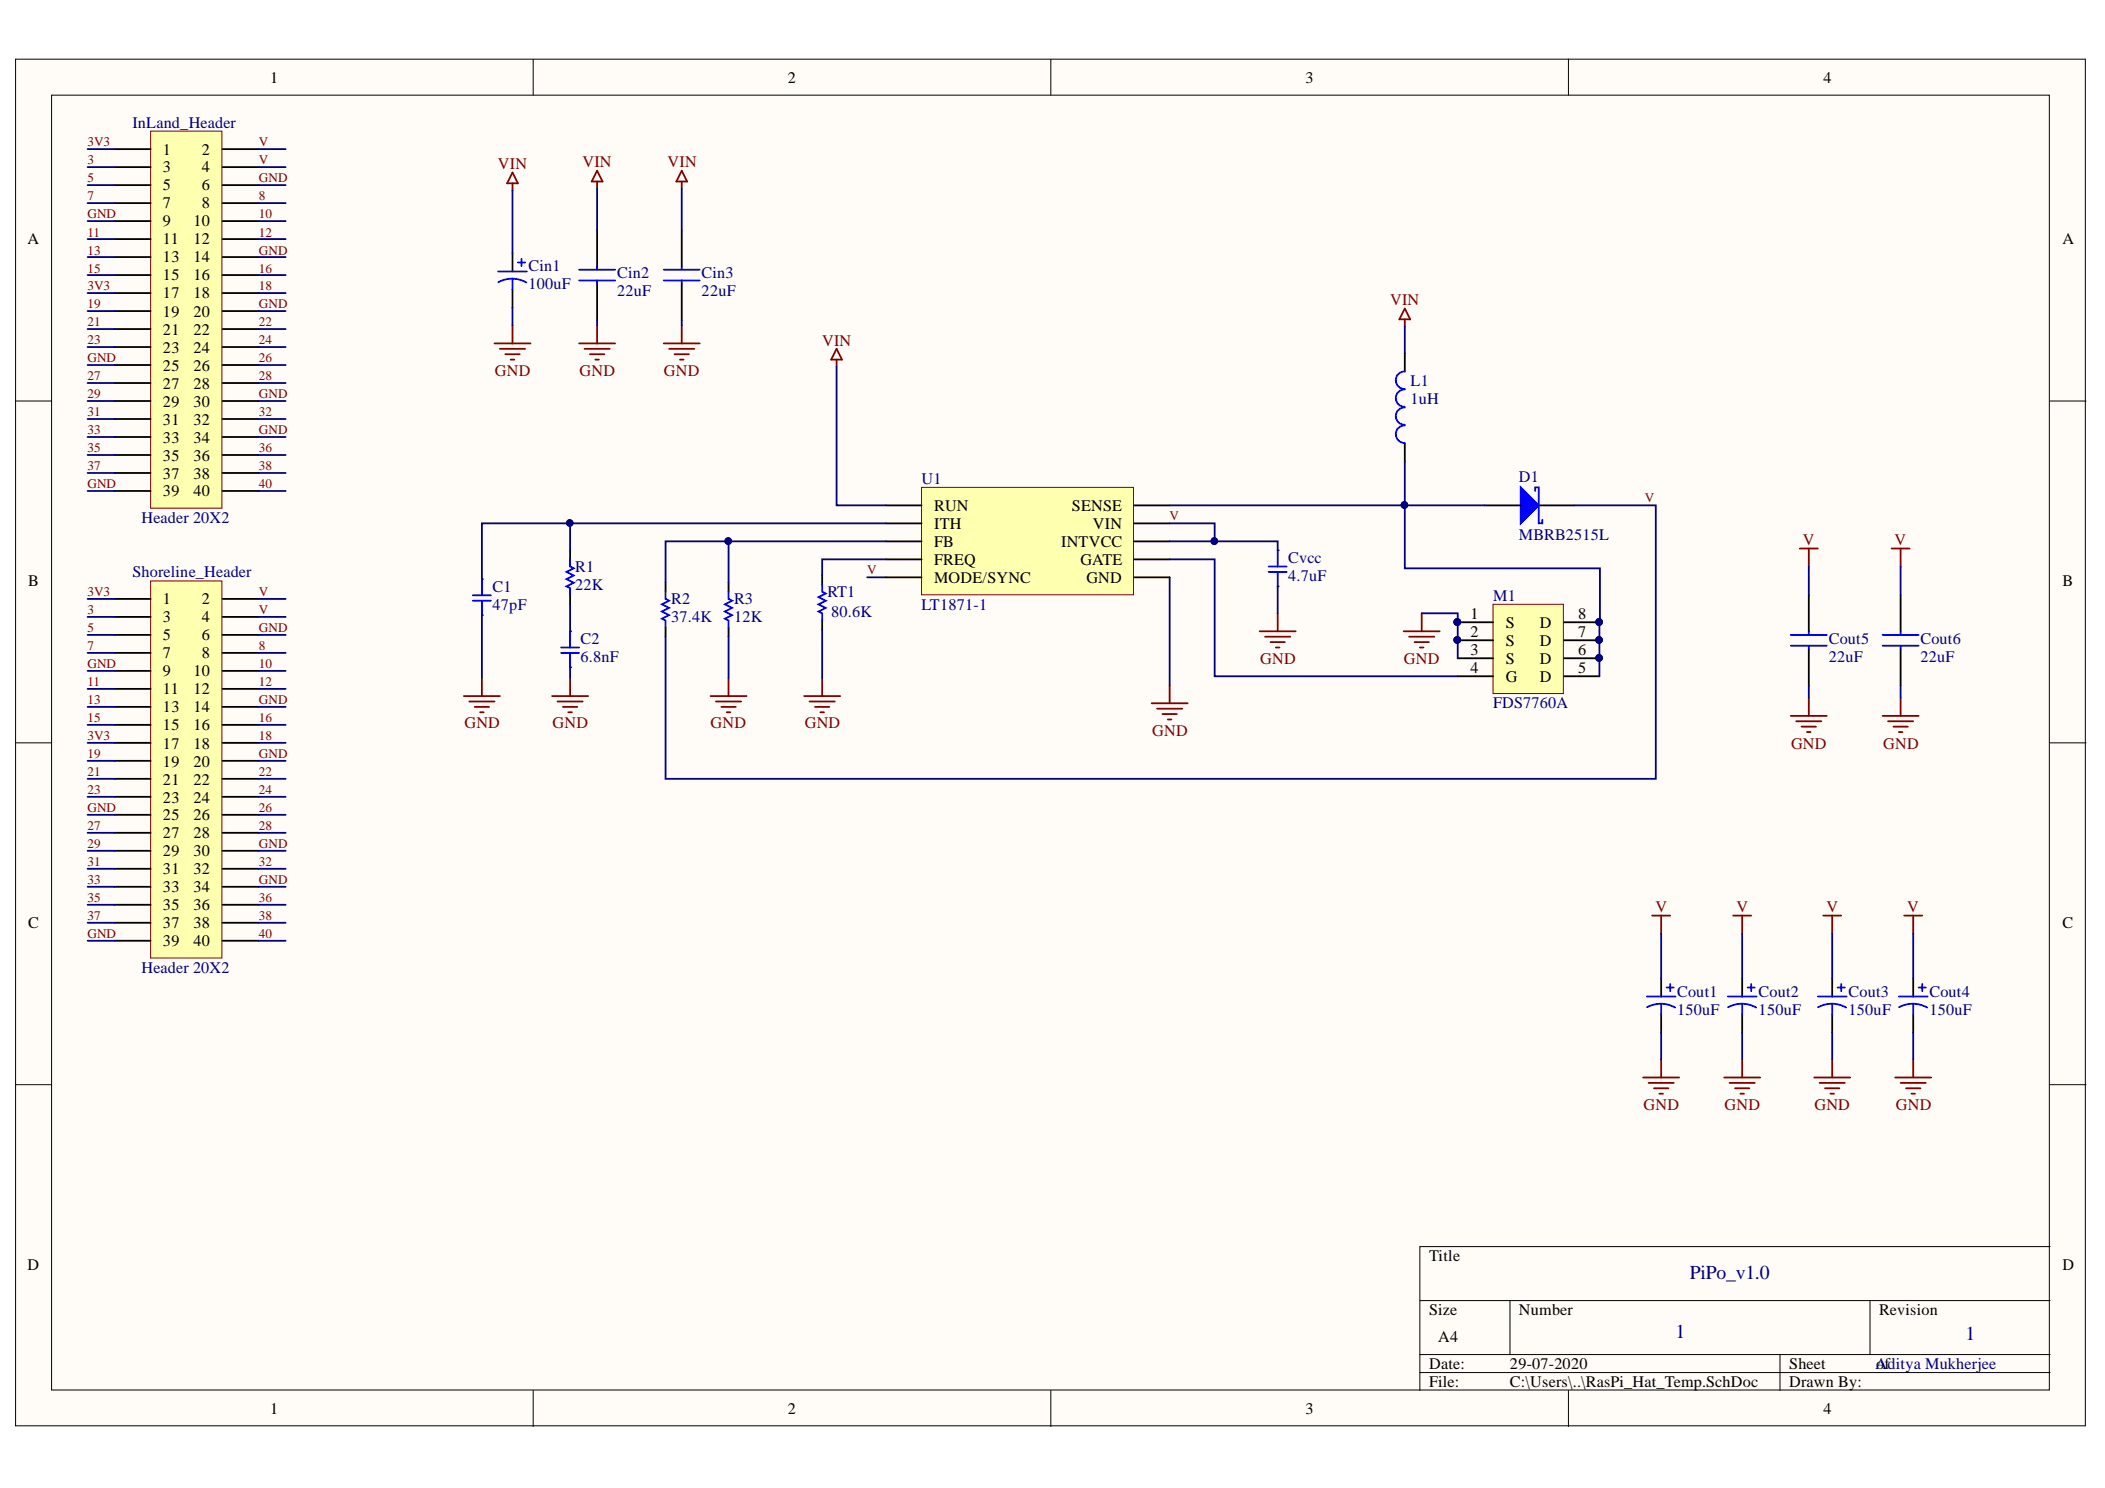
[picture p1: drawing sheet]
<svg xmlns="http://www.w3.org/2000/svg" width="297mm" height="210mm" viewBox="0 0 297 210" stroke-linecap="round" stroke-linejoin="round" font-family="sans-serif">
<g fill="#fffcf8" stroke="#000" stroke-width=".14">
<path d="M2.2 8.3h292.1v192.8h-292.1z"/>
<path d="M7.3 13.4h281.9v182.7h-281.9z"/>
</g>
<g fill="none" stroke="#000" stroke-width=".14">
<path d="M75.2 8.3v5.1M148.3 8.3v5.1M221.3 8.3v5.1M2.2 56.6h5.1M289.3 56.6h5.1M2.2 104.8h5.1M289.3 104.8h5.1M2.2 153h5.1M289.3 153h5.1M289.3 175.9h-88.9v20.3M75.2 196.2v5M148.3 196.2v5"/>
<path d="M200.4 183.5h88.9M200.4 191.1h88.9M200.4 193.6h88.9M213.1 183.5v7.6M221.3 196.2v5M251.2 191.1v5.1M263.9 183.5v7.6"/>
</g>
<path d="M21.3 18.5h10v53.2h-10z" fill="#ffffb0" stroke="#800000" stroke-width=".14"/>
<g fill="none" stroke="#000" stroke-width=".25">
<path d="M16.2 21h5.1M16.2 23.6h5.1M16.2 26.1h5.1M16.2 28.7h5.1M16.2 31.2h5.1M16.2 33.7h5.1M16.2 36.3h5.1M16.2 38.8h5.1M31.4 21h5.1M31.4 23.6h5.1M31.4 26.1h5.1M31.4 28.7h5.1"/>
<path d="M31.4 31.2h5.1M31.4 33.7h5.1M31.4 36.3h5.1M31.4 38.8h5.1M16.2 41.3h5.1M16.2 43.9h5.1M16.2 46.4h5.1M16.2 49h5.1M16.2 51.5h5.1M16.2 54h5.1M16.2 56.6h5.1M16.2 59.1h5.1"/>
<path d="M31.4 41.3h5.1M31.4 43.9h5.1M31.4 46.4h5.1M31.4 49h5.1M31.4 51.5h5.1M31.4 54h5.1M31.4 56.6h5.1M31.4 59.1h5.1M16.2 61.6h5.1M16.2 64.2h5.1M16.2 66.7h5.1M16.2 69.3h5.1"/>
<path d="M31.4 61.6h5.1M31.4 64.2h5.1M31.4 66.7h5.1M31.4 69.3h5.1"/>
</g>
<path d="M21.3 81.9h10v53.2h-10z" fill="#ffffb0" stroke="#800000" stroke-width=".14"/>
<g fill="none" stroke="#000" stroke-width=".25">
<path d="M16.2 84.5h5.1M16.2 87h5.1M16.2 89.6h5.1M16.2 92.1h5.1M16.2 94.6h5.1M16.2 97.2h5.1M16.2 99.7h5.1M31.4 84.5h5.1M31.4 87h5.1M31.4 89.6h5.1M31.4 92.1h5.1M31.4 94.6h5.1"/>
<path d="M31.4 97.2h5.1M31.4 99.7h5.1M16.2 102.3h5.1M16.2 104.8h5.1M16.2 107.3h5.1M16.2 109.9h5.1M16.2 112.4h5.1M16.2 114.9h5.1M16.2 117.5h5.1M31.4 102.3h5.1M31.4 104.8h5.1M31.4 107.3h5.1"/>
<path d="M31.4 109.9h5.1M31.4 112.4h5.1M31.4 114.9h5.1M31.4 117.5h5.1M16.2 120h5.1M16.2 122.6h5.1M16.2 125.1h5.1M16.2 127.6h5.1M16.2 130.2h5.1M16.2 132.7h5.1M31.4 120h5.1M31.4 122.6h5.1"/>
<path d="M31.4 125.1h5.1M31.4 127.6h5.1M31.4 130.2h5.1M31.4 132.7h5.1"/>
</g>
<path d="M130 68.8h29.9v15.1h-29.9z" fill="#ffffb0" stroke="#800000" stroke-width=".14"/>
<path d="M125 71.3h5M125 73.8h5M125 76.4h5M125 78.9h5M160 71.3h5.1M160 73.8h5.1M160 76.4h5.1M160 78.9h5.1M125 81.4h5M160 81.4h5.1" fill="none" stroke="#000" stroke-width=".25"/>
<path d="M210.7 85.2h9.9v12.6h-9.9z" fill="#ffffb0" stroke="#800000" stroke-width=".14"/>
<g fill="none" stroke="#000" stroke-width=".25">
<path d="M72.3 35.8v2.5M72.3 40.8v2.6M180.3 77.6h.1M217.1 71.3h5.1M180.3 82.7h.1M205.7 87.8h5M205.7 90.3h5M205.7 92.9h5M205.7 95.4h5M220.7 87.8h5M220.7 90.3h5M220.7 92.9h5"/>
<path d="M220.7 95.4h5"/>
</g>
<g fill="#000080" stroke="#000080" stroke-width=".14">
<circle cx="205.6" cy="87.7" r=".47"/>
<circle cx="205.6" cy="90.3" r=".46"/>
<circle cx="225.6" cy="92.8" r=".46"/>
<circle cx="225.6" cy="90.3" r=".46"/>
<circle cx="225.6" cy="87.7" r=".46"/>
</g>
<g fill="none" stroke="#800000" stroke-width=".25">
<path d="M72.3 25.9v1M72.3 24.3l.8 1.6h-1.5zM69.8 48.4h5.1M70.5 49.2h3.6M71.3 50h2M72.1 50.7h.5M72.3 45.9v2.5M162.5 99.2h5.1M163.3 100h3.5M165.1 96.7v2.5M177.8 89.1h5M178.5 89.8h3.6"/>
<path d="M179.3 90.6h2M180 91.3h.5M180.3 86.5v2.6M198.1 89.1h5.1M198.8 89.8h3.6M199.6 90.6h2M200.4 91.3h.5M200.6 86.5v2.6M164 100.7h2.1M164.8 101.5h.5"/>
</g>
<path d="M70.3 38.3h4.1M72.3 39.3l1.2 .2 .8 .4M72.3 39.3l-.8 .1-1.2 .4M72.3 39.3v1.5M73.1 37h1M73.6 36.5v1M179 79.9h2.6M180.3 77.6v2.3M179 80.7h2.6M180.3 80.7v2" fill="none" stroke="#00f" stroke-width=".25"/>
<path d="M214.6 68.8l2.5 2.5-2.5 2.5z" fill="#00f"/>
<g fill="none" stroke="#00f" stroke-width=".25">
<path d="M81.7 39.6h5.1M81.7 38h5.1M84.3 37.5v.5M84.3 39.6v.5M93.7 39.6h5M93.7 38h5M96.2 37.5v.5M96.2 39.6v.5M198.2 57.5a1.22 1.22 0 0 0-1.2 1.2 1.22 1.22 0 0 0 1.2 1.2M198.2 54.9a1.22 1.22 0 0 0-1.2 1.3 1.22 1.22 0 0 0 1.2 1.2M198.2 52.4a1.23 1.23 0 0 0-1.2 1.2 1.23 1.23 0 0 0 1.2 1.3M80.4 78.9v1l.6 .3-1.1 .5 1.1 .5-1.1 .5 1.1 .5-1.1 .5 .5 .3v1"/>
<path d="M198.2 60a1.23 1.23 0 0 0-1.2 1.2 1.23 1.23 0 0 0 1.2 1.3M214.6 68.8l2.5 2.5-2.5 2.5zM216.6 69.3v-.5h.5v5h.5v-.5M66.7 84.7h2.6M66.7 84h2.6M68 81.7v2.3M68 84.7v2.1M79.2 92.1h2.5M79.2 91.3h2.5M80.4 89.1v2.2M80.4 92.1v2M93.9 83.5v1l.5 .2-1 .5 1 .6-1 .5 1 .5-1 .5 .5 .2v1"/>
<path d="M102.8 83.5v1l.5 .2-1 .5 1 .6-1 .5 1 .5-1 .5 .5 .2v1M116 82.5v1l.5 .2-1 .5 1 .5-1 .5 1 .6-1 .5 .5 .2v1M252.7 91.1h5.1M252.7 89.6h5.1M255.2 89.1v.5M255.2 91.1v.5M265.7 91.1h5M265.7 89.6h5M268.2 89.1v.5M268.2 91.1v.5M235.2 139.3h1M235.7 138.8v1"/>
<path d="M246.6 139.3h1M247.1 138.8v1M259.3 139.3h1M259.8 138.8v1M270.7 139.3h1.1M271.2 138.8v1M232.4 140.6h4M234.4 141.6l1.2 .2 .8 .3M234.4 141.6l-1.2 .2-.8 .3M234.4 141.6v1.5M243.8 140.6h4.1M245.8 141.6l1.3 .2 .7 .3"/>
<path d="M245.8 141.6l-1.2 .2-.7 .3M245.8 141.6v1.5M256.5 140.6h4.1M258.5 141.6l1.3 .2 .7 .3M258.5 141.6l-1.2 .2-.7 .3M258.5 141.6v1.5M267.9 140.6h4.1M270 141.6l.8 .1 1.1 .4M270 141.6l-1.3 .2-.7 .3M270 141.6v1.5"/>
</g>
<g fill="none" stroke="#000" stroke-width=".25">
<path d="M84.3 32.5v5M96.2 32.5v5M84.3 40.1v5M96.2 40.1v5M198.2 49.9v2.5M80.4 77.6v1.3M198.2 62.6v2.5M209.5 71.3h5.1M68 81.7h.1M68 86.8h.1M80.4 89.1h.1M80.4 94.1h.1"/>
<path d="M80.4 84v1.2M93.9 82.2v1.3M93.9 88.5v1.3M102.8 82.2v1.3M102.8 88.5v1.3M116 81.2v1.3M116 87.5v1.3M255.2 84v5.1M255.2 91.6v5.1M268.2 84v5.1M268.2 91.6v5.1M234.4 138v2.6"/>
<path d="M245.8 138v2.6M258.5 138v2.6M270 138v2.6M234.4 143.1v2.6M245.8 143.1v2.6M258.5 143.1v2.6M270 143.1v2.6"/>
</g>
<g fill="none" stroke="#800000" stroke-width=".25">
<path d="M84.3 25.6v1M84.3 24.1l.7 1.5h-1.5zM96.2 25.6v1M96.2 24.1l.8 1.5h-1.6zM81.7 48.4h5.1M82.5 49.2h3.5M83.2 50h2.1M84 50.7h.5M84.3 45.9v2.5M93.7 48.4h5M94.4 49.2h3.6M95.2 50h2"/>
<path d="M95.9 50.7h.6M96.2 45.9v2.5M118 49.2l.8 1.5h-1.5zM118 50.7v1M198.2 43.5l.8 1.5h-1.5zM198.2 45v1.1M254 77.4h2.5M255.2 77.4v2.5M266.9 77.4h2.6M268.2 77.4v2.5M65.5 98.2h5M66.2 99h3.6"/>
<path d="M67 99.7h2M68 95.7v2.5M77.9 98.2h5.1M78.7 99h3.5M79.4 99.7h2.1M80.4 95.7v2.5M100.3 98.2h5M101 99h3.6M101.8 99.7h2M102.8 95.7v2.5M113.5 98.2h5.1M114.2 99h3.6"/>
<path d="M115 99.7h2M116 95.7v2.5M255.2 98.4v2.6M268.2 98.4v2.6M67.7 100.5h.6M80.2 100.5h.5M102.6 100.5h.5M115.8 100.5h.5M252.7 101h5.1M253.5 101.7h3.5M254.2 102.5h2.1M255 103.3h.5"/>
<path d="M265.7 101h5M266.4 101.7h3.6M267.2 102.5h2M267.9 103.3h.6M233.1 129.2h2.6M234.4 129.2v2.5M244.6 129.2h2.5M245.8 129.2v2.5M257.3 129.2h2.5M258.5 129.2v2.5M268.7 129.2h2.5M270 129.2v2.5"/>
<path d="M231.9 152h5M232.6 152.8h3.6M233.4 153.5h2M234.2 154.3h.5M234.4 149.5v2.5M243.3 152h5.1M244.1 152.8h3.5M244.8 153.5h2.1M245.6 154.3h.5M245.8 149.5v2.5M256 152h5.1M256.8 152.8h3.5"/>
<path d="M257.5 153.5h2.1M258.3 154.3h.5M258.5 149.5v2.5M267.4 152h5.1M268.2 152.8h3.6M269 153.5h2M269.7 154.3h.5M270 149.5v2.5"/>
</g>
<g fill="none" stroke="#000080" stroke-width=".25">
<path d="M12.4 21h3.8M12.4 23.6h3.8M12.4 26.1h3.8M12.4 28.7h3.8M12.4 31.2h3.8M12.4 33.7h3.8M12.4 36.3h3.8M12.4 38.8h3.8M36.5 21h3.8M36.5 23.6h3.8M36.5 26.1h3.8M36.5 28.7h3.8"/>
<path d="M36.5 31.2h3.8M36.5 33.7h3.8M36.5 36.3h3.8M36.5 38.8h3.8M72.3 26.9v8.9M84.3 26.6v5.9M96.2 26.6v5.9M12.4 41.3h3.8M12.4 43.9h3.8M12.4 46.4h3.8M12.4 49h3.8M12.4 51.5h3.8"/>
<path d="M12.4 54h3.8M12.4 56.6h3.8M12.4 59.1h3.8M36.5 41.3h3.8M36.5 43.9h3.8M36.5 46.4h3.8M36.5 49h3.8M36.5 51.5h3.8M36.5 54h3.8M36.5 56.6h3.8M36.5 59.1h3.8M72.3 43.4v2.5"/>
<path d="M84.3 45.1v.8M96.2 45.1v.8M118 51.7v19.6h7M198.2 46.1v3.8M12.4 61.6h3.8M12.4 64.2h3.8M12.4 66.7h3.8M12.4 69.3h3.8M36.5 61.6h3.8M36.5 64.2h3.8M36.5 66.7h3.8M36.5 69.3h3.8"/>
<path d="M80.4 73.8h-12.4v7.9M102.8 76.4v5.8M125 78.9h-9v2.3M125 73.8h-44.6v3.8M125 76.4h-31.1v5.8M165.1 78.9h6.3v16.5h34.3M165.1 73.8h6.3v2.6h-6.3M171.4 76.4h8.9v1.2M198.2 65.1v6.2h-33.1M209.5 71.3h-11.3v8.9h27.6l-.1 15.2M222.2 71.3h11.4v38.6h-139.7v-20.1M255.2 79.9v4.1"/>
<path d="M268.2 79.9v4.1M12.4 84.5h3.8M12.4 87h3.8M12.4 89.6h3.8M12.4 92.1h3.8M12.4 94.6h3.8M12.4 97.2h3.8M12.4 99.7h3.8M36.5 84.5h3.8M36.5 87h3.8M36.5 89.6h3.8M36.5 92.1h3.8"/>
<path d="M36.5 94.6h3.8M36.5 97.2h3.8M36.5 99.7h3.8M68 86.8v8.9M80.4 85.2v3.9M80.4 94.1v1.6M102.8 89.8v5.9M116 88.8v6.9M122.4 81.4h2.6M165.1 81.4v15.3M180.3 82.7v3.8M200.6 86.5h5.1v6.4"/>
<path d="M255.2 96.7v1.7M268.2 96.7v1.7M12.4 102.3h3.8M12.4 104.8h3.8M12.4 107.3h3.8M12.4 109.9h3.8M12.4 112.4h3.8M12.4 114.9h3.8M12.4 117.5h3.8M36.5 102.3h3.8M36.5 104.8h3.8M36.5 107.3h3.8"/>
<path d="M36.5 109.9h3.8M36.5 112.4h3.8M36.5 114.9h3.8M36.5 117.5h3.8M12.4 120h3.8M12.4 122.6h3.8M12.4 125.1h3.8M12.4 127.6h3.8M12.4 130.2h3.8M12.4 132.7h3.8M36.5 120h3.8M36.5 122.6h3.8"/>
<path d="M36.5 125.1h3.8M36.5 127.6h3.8M36.5 130.2h3.8M36.5 132.7h3.8M234.4 131.7v6.3M245.8 131.7v6.3M258.5 131.7v6.3M270 131.7v6.3M234.4 145.7v3.8M245.8 145.7v3.8M258.5 145.7v3.8M270 145.7v3.8"/>
</g>
<g fill="#000080" stroke="#000080" stroke-width=".14">
<circle cx="205.6" cy="90.3" r=".46"/>
<circle cx="205.6" cy="87.7" r=".47"/>
<circle cx="171.3" cy="76.3" r=".46"/>
<circle cx="198.2" cy="71.2" r=".46"/>
<circle cx="225.6" cy="92.8" r=".46"/>
<circle cx="225.6" cy="90.3" r=".46"/>
<circle cx="225.6" cy="87.7" r=".46"/>
<circle cx="102.7" cy="76.3" r=".46"/>
<circle cx="80.4" cy="73.8" r=".46"/>
</g>
<g font-size="2.8" fill="#000080">
<text x="238.4" y="180.4">PiPo_v1.0</text>
<text x="236.4" y="188.7">1</text>
<text x="277.3" y="189">1</text>
</g>
<g font-size="2.3">
<text x="38.1" y="11.7">1</text>
<text x="111.2" y="11.7">2</text>
<text x="184.2" y="11.7">3</text>
<text x="257.3" y="11.7">4</text>
<text x="23" y="21.8">1</text>
<text x="28.5" y="21.8">2</text>
<text x="23" y="24.3">3</text>
<text x="23" y="26.9">5</text>
<text x="23" y="29.4">7</text>
<text x="28.5" y="24.3">4</text>
<text x="28.5" y="26.9">6</text>
<text x="28.5" y="29.4">8</text>
<text x="3.9" y="34.5">A</text>
<text x="23" y="31.9">9</text>
<text x="23" y="34.5">11</text>
<text x="27.3" y="31.9">10</text>
<text x="27.3" y="34.5">12</text>
<text x="291" y="34.5">A</text>
<text x="23" y="37">13</text>
<text x="23" y="39.5">15</text>
<text x="27.3" y="37">14</text>
<text x="27.3" y="39.5">16</text>
<text x="23" y="42.1">17</text>
<text x="23" y="44.7">19</text>
<text x="23" y="47.2">21</text>
<text x="27.3" y="42.1">18</text>
<text x="27.3" y="44.7">20</text>
<text x="27.3" y="47.2">22</text>
<text x="23" y="49.8">23</text>
<text x="23" y="52.3">25</text>
<text x="27.3" y="49.8">24</text>
<text x="27.3" y="52.3">26</text>
<text x="23" y="54.8">27</text>
<text x="23" y="57.4">29</text>
<text x="23" y="59.9">31</text>
<text x="27.3" y="54.8">28</text>
<text x="27.3" y="57.4">30</text>
<text x="27.3" y="59.9">32</text>
<text x="23" y="62.4">33</text>
<text x="23" y="65">35</text>
<text x="27.3" y="62.4">34</text>
<text x="27.3" y="65">36</text>
<text x="23" y="67.5">37</text>
<text x="23" y="70">39</text>
<text x="27.3" y="67.5">38</text>
<text x="27.3" y="70">40</text>
<text x="131.8" y="72.1">RUN</text>
<text x="131.8" y="74.6">ITH</text>
<text x="131.8" y="77.1">FB</text>
<text x="149.7" y="77.1">INTVCC</text>
<text x="151.3" y="72.1">SENSE</text>
<text x="154.2" y="74.6">VIN</text>
<text x="4" y="82.7">B</text>
<text x="131.8" y="79.7">FREQ</text>
<text x="131.8" y="82.2">MODE/SYNC</text>
<text x="152.4" y="79.7">GATE</text>
<text x="153.3" y="82.2">GND</text>
<text x="291" y="82.7">B</text>
<text x="23" y="85.2">1</text>
<text x="23" y="87.8">3</text>
<text x="28.5" y="85.2">2</text>
<text x="28.5" y="87.8">4</text>
<text x="207.5" y="87.3">1</text>
<text x="207.5" y="89.8">2</text>
<text x="212.5" y="88.5">S</text>
<text x="217.3" y="88.5">D</text>
<text x="222.7" y="89.8">7</text>
<text x="222.7" y="87.3">8</text>
<text x="23" y="90.3">5</text>
<text x="23" y="92.8">7</text>
<text x="23" y="95.4">9</text>
<text x="27.3" y="95.4">10</text>
<text x="28.5" y="90.3">6</text>
<text x="28.5" y="92.8">8</text>
<text x="207.5" y="92.3">3</text>
<text x="207.5" y="94.9">4</text>
<text x="212.5" y="91.1">S</text>
<text x="212.5" y="93.6">S</text>
<text x="217.3" y="93.6">D</text>
<text x="217.3" y="91.1">D</text>
<text x="222.7" y="94.9">5</text>
<text x="222.7" y="92.3">6</text>
<text x="23" y="97.9">11</text>
<text x="23" y="100.4">13</text>
<text x="27.3" y="97.9">12</text>
<text x="27.3" y="100.4">14</text>
<text x="212.5" y="96.1">G</text>
<text x="217.3" y="96.1">D</text>
<text x="23" y="103">15</text>
<text x="23" y="105.6">17</text>
<text x="27.3" y="103">16</text>
<text x="27.3" y="105.6">18</text>
<text x="23" y="108.1">19</text>
<text x="23" y="110.7">21</text>
<text x="23" y="113.2">23</text>
<text x="27.3" y="108.1">20</text>
<text x="27.3" y="110.7">22</text>
<text x="27.3" y="113.2">24</text>
<text x="23" y="115.7">25</text>
<text x="23" y="118.3">27</text>
<text x="27.3" y="115.7">26</text>
<text x="27.3" y="118.3">28</text>
<text x="23" y="120.8">29</text>
<text x="23" y="123.3">31</text>
<text x="23" y="125.9">33</text>
<text x="27.3" y="120.8">30</text>
<text x="27.3" y="123.3">32</text>
<text x="27.3" y="125.9">34</text>
<text x="4" y="130.9">C</text>
<text x="23" y="128.4">35</text>
<text x="23" y="130.9">37</text>
<text x="27.3" y="128.4">36</text>
<text x="27.3" y="130.9">38</text>
<text x="291" y="130.9">C</text>
<text x="23" y="133.5">39</text>
<text x="27.3" y="133.5">40</text>
<text x="3.9" y="179.2">D</text>
<text x="201.7" y="177.9">Title</text>
<text x="291" y="179.2">D</text>
<text x="201.7" y="185.5">Size</text>
<text x="214.3" y="185.5">Number</text>
<text x="265.2" y="185.5">Revision</text>
<text x="202.9" y="189.3">A4</text>
<text x="201.7" y="193.1">Date:</text>
<text x="201.7" y="195.7">File:</text>
<text x="213.1" y="193.1">29-07-2020</text>
<text x="213.1" y="195.7">C:\Users\..\RasPi_Hat_Temp.SchDoc</text>
<text x="252.5" y="193.1">Sheet</text>
<text x="252.5" y="195.7">Drawn By:</text>
<text x="264.7" y="193.1">of</text>
<text x="38.1" y="199.5">1</text>
<text x="111.2" y="199.5">2</text>
<text x="184.2" y="199.5">3</text>
<text x="257.3" y="199.5">4</text>
</g>
<g font-size="2.3" fill="#000080">
<text x="18.7" y="18">InLand_Header</text>
<text x="74.6" y="38.3">Cin1</text>
<text x="74.6" y="40.8">100uF</text>
<text x="87.1" y="39.3">Cin2</text>
<text x="87.1" y="41.8">22uF</text>
<text x="99" y="39.3">Cin3</text>
<text x="99" y="41.8">22uF</text>
<text x="199" y="54.5">L1</text>
<text x="199" y="57">1uH</text>
<text x="130" y="68.3">U1</text>
<text x="214.3" y="68">D1</text>
<text x="20" y="73.8">Header 20X2</text>
<text x="214.3" y="76.1">MBRB2515L</text>
<text x="18.7" y="81.4">Shoreline_Header</text>
<text x="69.5" y="83.5">C1</text>
<text x="81.2" y="80.7">R1</text>
<text x="81.2" y="83.2">22K</text>
<text x="181.8" y="79.4">Cvcc</text>
<text x="181.8" y="81.9">4.7uF</text>
<text x="69.5" y="86">47pF</text>
<text x="94.7" y="85.2">R2</text>
<text x="94.7" y="87.8">37.4K</text>
<text x="103.6" y="85.2">R3</text>
<text x="103.6" y="87.8">12K</text>
<text x="116.8" y="84.2">RT1</text>
<text x="117.3" y="87">80.6K</text>
<text x="130" y="86">LT1871-1</text>
<text x="210.7" y="84.7">M1</text>
<text x="81.9" y="90.8">C2</text>
<text x="81.9" y="93.4">6.8nF</text>
<text x="258.1" y="90.8">Cout5</text>
<text x="258.1" y="93.4">22uF</text>
<text x="271" y="90.8">Cout6</text>
<text x="271" y="93.4">22uF</text>
<text x="210.7" y="99.9">FDS7760A</text>
<text x="20" y="137.3">Header 20X2</text>
<text x="236.7" y="140.6">Cout1</text>
<text x="236.7" y="143.1">150uF</text>
<text x="248.2" y="140.6">Cout2</text>
<text x="248.2" y="143.1">150uF</text>
<text x="260.8" y="140.6">Cout3</text>
<text x="260.8" y="143.1">150uF</text>
<text x="272.3" y="140.6">Cout4</text>
<text x="272.3" y="143.1">150uF</text>
<text x="264.7" y="193.1">Aditya Mukherjee</text>
</g>
<g font-size="2.3" fill="#800000">
<text x="70.3" y="23.8">VIN</text>
<text x="82.2" y="23.6">VIN</text>
<text x="94.2" y="23.6">VIN</text>
<text x="196.2" y="43">VIN</text>
<text x="69.8" y="53.1">GND</text>
<text x="81.8" y="53.1">GND</text>
<text x="93.7" y="53.1">GND</text>
<text x="116" y="48.7">VIN</text>
<text x="254.4" y="76.9">V</text>
<text x="267.4" y="76.9">V</text>
<text x="177.8" y="93.6">GND</text>
<text x="198.1" y="93.6">GND</text>
<text x="65.5" y="102.7">GND</text>
<text x="78" y="102.7">GND</text>
<text x="100.3" y="102.7">GND</text>
<text x="113.6" y="102.7">GND</text>
<text x="162.6" y="103.8">GND</text>
<text x="252.7" y="105.6">GND</text>
<text x="265.8" y="105.6">GND</text>
<text x="233.6" y="128.7">V</text>
<text x="245" y="128.7">V</text>
<text x="257.7" y="128.7">V</text>
<text x="269.1" y="128.7">V</text>
<text x="231.9" y="156.5">GND</text>
<text x="243.3" y="156.5">GND</text>
<text x="256" y="156.5">GND</text>
<text x="267.5" y="156.5">GND</text>
</g>
<g font-size="1.9" fill="#800000">
<text x="12.3" y="20.6">3V3</text>
<text x="12.3" y="23.1">3</text>
<text x="36.5" y="23.1">V</text>
<text x="36.5" y="20.6">V</text>
<text x="12.3" y="25.7">5</text>
<text x="12.3" y="28.2">7</text>
<text x="36.5" y="28.2">8</text>
<text x="36.5" y="25.7">GND</text>
<text x="12.3" y="30.8">GND</text>
<text x="12.3" y="33.4">11</text>
<text x="12.3" y="35.9">13</text>
<text x="36.5" y="35.9">GND</text>
<text x="36.5" y="33.4">12</text>
<text x="36.5" y="30.8">10</text>
<text x="12.3" y="38.4">15</text>
<text x="12.3" y="41">3V3</text>
<text x="36.5" y="41">18</text>
<text x="36.5" y="38.4">16</text>
<text x="12.3" y="43.5">19</text>
<text x="12.3" y="46">21</text>
<text x="36.5" y="46">22</text>
<text x="36.5" y="43.5">GND</text>
<text x="12.3" y="48.6">23</text>
<text x="12.3" y="51.1">GND</text>
<text x="12.3" y="53.6">27</text>
<text x="36.5" y="53.6">28</text>
<text x="36.5" y="51.1">26</text>
<text x="36.5" y="48.6">24</text>
<text x="12.3" y="56.2">29</text>
<text x="12.3" y="58.7">31</text>
<text x="36.5" y="58.7">32</text>
<text x="36.5" y="56.2">GND</text>
<text x="12.3" y="61.2">33</text>
<text x="12.3" y="63.8">35</text>
<text x="36.5" y="63.8">36</text>
<text x="36.5" y="61.2">GND</text>
<text x="12.3" y="66.3">37</text>
<text x="12.3" y="68.9">GND</text>
<text x="36.5" y="68.9">40</text>
<text x="36.5" y="66.3">38</text>
<text x="232.1" y="70.9">V</text>
<text x="165" y="73.4">V</text>
<text x="122.3" y="81">V</text>
<text x="12.3" y="84.1">3V3</text>
<text x="12.3" y="86.6">3</text>
<text x="12.3" y="89.1">5</text>
<text x="36.5" y="89.1">GND</text>
<text x="36.5" y="86.6">V</text>
<text x="36.5" y="84.1">V</text>
<text x="12.3" y="91.7">7</text>
<text x="12.3" y="94.3">GND</text>
<text x="36.5" y="94.3">10</text>
<text x="36.5" y="91.7">8</text>
<text x="12.3" y="96.8">11</text>
<text x="12.3" y="99.4">13</text>
<text x="12.3" y="101.9">15</text>
<text x="36.5" y="101.9">16</text>
<text x="36.5" y="99.4">GND</text>
<text x="36.5" y="96.8">12</text>
<text x="12.3" y="104.4">3V3</text>
<text x="12.3" y="107">19</text>
<text x="36.5" y="107">GND</text>
<text x="36.5" y="104.4">18</text>
<text x="12.3" y="109.5">21</text>
<text x="12.3" y="112">23</text>
<text x="36.5" y="112">24</text>
<text x="36.5" y="109.5">22</text>
<text x="12.3" y="114.6">GND</text>
<text x="12.3" y="117.1">27</text>
<text x="12.3" y="119.6">29</text>
<text x="36.5" y="119.6">GND</text>
<text x="36.5" y="117.1">28</text>
<text x="36.5" y="114.6">26</text>
<text x="12.3" y="122.2">31</text>
<text x="12.3" y="124.7">33</text>
<text x="36.5" y="124.7">GND</text>
<text x="36.5" y="122.2">32</text>
<text x="12.3" y="127.2">35</text>
<text x="12.3" y="129.8">37</text>
<text x="36.5" y="129.8">38</text>
<text x="36.5" y="127.2">36</text>
<text x="12.3" y="132.3">GND</text>
<text x="36.5" y="132.3">40</text>
</g>
</svg>
